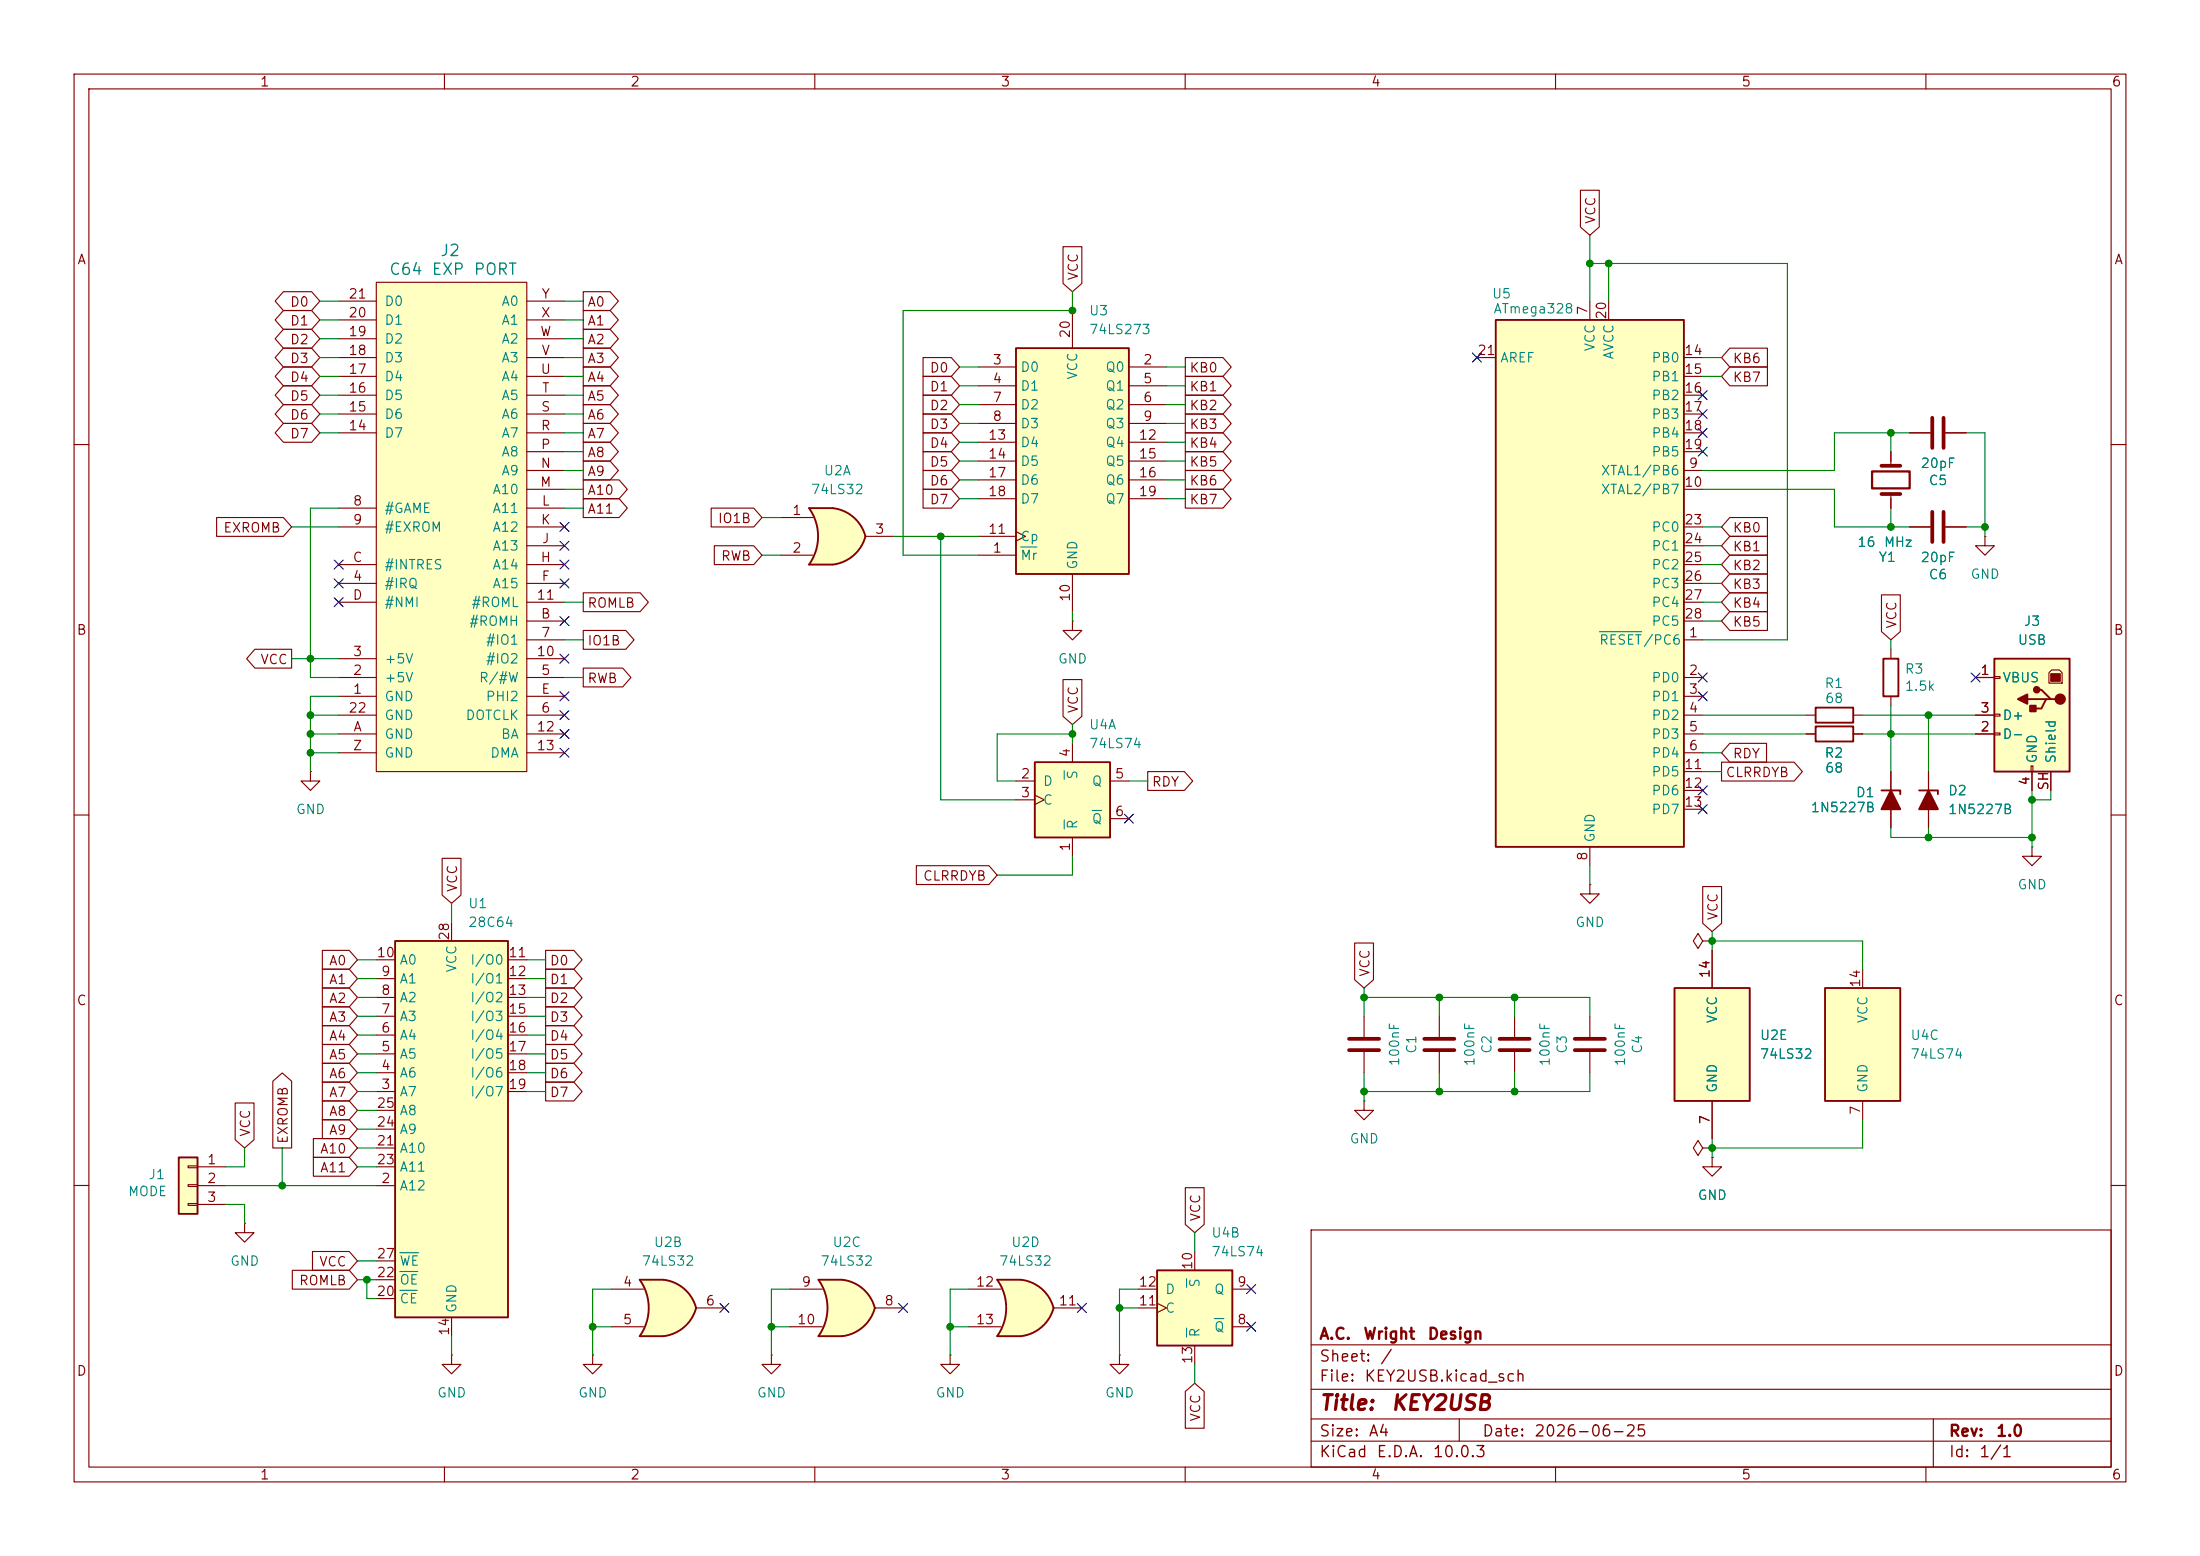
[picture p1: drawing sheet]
<svg xmlns="http://www.w3.org/2000/svg" width="297mm" height="210mm" viewBox="0 0 297 210" stroke-linecap="round" stroke-linejoin="round" font-family="sans-serif">
<g fill="none" stroke="#840000" stroke-width=".15">
<path d="M10 10h277v190h-277zM12 12h273v186h-273zM60 10v2M110 10v2M160 10v2M210 10v2M260 10v2M10 60h2M268 72.4v1.3h-1.3l1.3 1.2 1.2-1.2h-1.2M268 72.4h.1M285 60h2M10 110h2"/>
<path d="M41.9 104.1v1.3h1.3l-1.3 1.3-1.3-1.3h1.3M41.9 104.1h.1M285 110h2M10 160h2M33 165.1v1.3h1.3l-1.3 1.2-1.3-1.2h1.3M33 165.1h.1M177 166h108v32h-108zM285 160h2M60 198v2M61 182.9v1.3h1.2l-1.2 1.2-1.3-1.2h1.3M61 182.9h.1M80 182.9v1.3h1.3l-1.3 1.2-1.3-1.2h1.3"/>
<path d="M80 182.9h.1M110 198v2M160 198v2M177 194.5h108M177 191.5h108M177 187.5h108M177 181.5h108M197 191.5v3M210 198v2M260 198v2M261 191.5v6.5"/>
</g>
<path d="M86.4 172.7h3.1M86.4 180.3h3.1" fill="none" stroke="#ffffc2" stroke-width=".14"/>
<g fill="#ffffc2" stroke="#ffffc2" stroke-width=".14">
<path d="M89 175.2l5 1.3a5.2 5.2 0 0 1-4.4 3.8z"/>
<path d="M89.6 172.7a5.1 5.1 0 0 1 4.4 3.8l-5 1.3z"/>
</g>
<path d="M86.4 172.7h3.1v7.6h-3.1a6.7 6.7 0 0 0 0-7.6z" fill="#ffffc2"/>
<path d="M89.5 172.7h-3.1a6.6 6.6 0 0 1 0 7.6h3.1M89.6 172.7a5.1 5.1 0 0 1 4.4 3.8M94 176.5a5.2 5.2 0 0 1-4.4 3.8" fill="none" stroke="#840000" stroke-width=".25"/>
<path d="M229.9 154.9l-.7-1-.6 1 .6 1.1 .7-1.1h1.2M231.1 154.9h.1M231.1 156.2v1.3h1.3l-1.3 1.3-1.2-1.3h1.2M231.1 156.2h.1M82.5 174h4.4M82.5 179.1h4.4M94 176.5h3.8" fill="none" stroke="#840000" stroke-width=".15"/>
<path d="M109.2 68.6h3.2M109.2 76.2h3.2" fill="none" stroke="#ffffc2" stroke-width=".14"/>
<g fill="#ffffc2" stroke="#ffffc2" stroke-width=".14">
<path d="M111.8 71l5 1.4a5.2 5.2 0 0 1-4.4 3.8z"/>
<path d="M112.4 68.6a5.1 5.1 0 0 1 4.4 3.8l-4.9 1.3z"/>
</g>
<path d="M109.2 68.6h3.2v7.6h-3.2a6.7 6.7 0 0 0 0-7.6z" fill="#ffffc2"/>
<path d="M112.4 68.6h-3.2a6.6 6.6 0 0 1 0 7.6h3.2M112.4 68.6a5.2 5.2 0 0 1 4.4 3.8 5.2 5.2 0 0 1-4.4 3.8" fill="none" stroke="#840000" stroke-width=".25"/>
<path d="M105.4 69.9h4.3M105.4 74.9h4.3M116.8 72.4h3.8M151.1 182.9v1.3h1.3l-1.3 1.2-1.2-1.2h1.2M151.1 182.9h.1" fill="none" stroke="#840000" stroke-width=".15"/>
<path d="M156.2 171.5h10.2v10.1h-10.2z" fill="#ffffc2"/>
<path d="M156.2 171.5h10.2v10.1h-10.2z" fill="none" stroke="#840000" stroke-width=".25"/>
<g fill="none" stroke="#840000" stroke-width=".15">
<path d="M194.3 137.2v2.8M194.3 142v2.8M153.7 174h2.5M153.7 176.5h2.5M156.2 175.9l1.3 .6-1.3 .7M161.3 168.9v2.6M166.4 179.1h2.5M166.4 174h2.5M104.1 182.9v1.3h1.3l-1.3 1.2-1.2-1.2h1.2M104.1 182.9h.1M128.3 182.9v1.3h1.2l-1.2 1.2-1.3-1.2h1.3M128.3 182.9h.1"/>
<path d="M161.3 181.6v2.6"/>
</g>
<path d="M160.2 172.6v1.2M160.2 179.2v1.3M163.9 178h1.3" fill="none" stroke="#008484" stroke-width=".15"/>
<path d="M192.3 140.2h4M192.3 141.7h4" fill="none" stroke="#840000" stroke-width=".51"/>
<path d="M110.5 172.7h3.2M110.5 180.3h3.2" fill="none" stroke="#ffffc2" stroke-width=".14"/>
<g fill="#ffffc2" stroke="#ffffc2" stroke-width=".14">
<path d="M113.1 175.2l5 1.3a5.2 5.2 0 0 1-4.4 3.8z"/>
<path d="M113.7 172.7a5.1 5.1 0 0 1 4.4 3.8l-5 1.3z"/>
</g>
<path d="M110.5 172.7h3.2v7.6h-3.2a6.7 6.7 0 0 0 0-7.6z" fill="#ffffc2"/>
<path d="M113.7 172.7h-3.2a6.6 6.6 0 0 1 0 7.6h3.2M113.7 172.7a5.1 5.1 0 0 1 4.4 3.8M118.1 176.5a5.2 5.2 0 0 1-4.4 3.8" fill="none" stroke="#840000" stroke-width=".25"/>
<path d="M106.7 174h4.3M106.7 179.1h4.3M118.1 176.5h3.8" fill="none" stroke="#840000" stroke-width=".15"/>
<path d="M134.6 172.7h3.2M134.6 180.3h3.2" fill="none" stroke="#ffffc2" stroke-width=".14"/>
<g fill="#ffffc2" stroke="#ffffc2" stroke-width=".14">
<path d="M137.2 175.2l5 1.3a5.2 5.2 0 0 1-4.4 3.8z"/>
<path d="M137.8 172.7a5.1 5.1 0 0 1 4.4 3.8l-4.9 1.3z"/>
</g>
<path d="M134.6 172.7h3.2v7.6h-3.2a6.7 6.7 0 0 0 0-7.6z" fill="#ffffc2"/>
<path d="M137.8 172.7h-3.2a6.6 6.6 0 0 1 0 7.6h3.2M137.8 172.7a5.1 5.1 0 0 1 4.4 3.8M142.2 176.5a5.2 5.2 0 0 1-4.4 3.8" fill="none" stroke="#840000" stroke-width=".25"/>
<path d="M130.8 174h4.3M130.8 179.1h4.3M142.2 176.5h3.8" fill="none" stroke="#840000" stroke-width=".15"/>
<path d="M53.3 127h15.3v50.8h-15.3z" fill="#ffffc2"/>
<path d="M53.3 127h15.3v50.8h-15.3z" fill="none" stroke="#840000" stroke-width=".25"/>
<g fill="none" stroke="#840000" stroke-width=".15">
<path d="M50.8 139.7h2.5M50.8 137.2h2.5M50.8 134.6h2.5M50.8 132.1h2.5M50.8 129.5h2.5M61 124.5v2.5M68.6 139.7h2.5M68.6 137.2h2.5M68.6 134.6h2.5M68.6 132.1h2.5M68.6 129.5h2.5M50.8 147.3h2.5"/>
<path d="M50.8 144.8h2.5M50.8 142.2h2.5M50.8 154.9h2.5M50.8 157.5h2.5M50.8 152.4h2.5M50.8 149.9h2.5M68.6 147.3h2.5M68.6 144.8h2.5M68.6 142.2h2.5M50.8 160h2.5M50.8 175.3h2.5M50.8 172.7h2.5"/>
<path d="M50.8 170.2h2.5M61 177.8v2.5"/>
</g>
<path d="M54 174.2h2.3M54 171.6h2.4M54 169.1h2.5" fill="none" stroke="#008484" stroke-width=".15"/>
<path d="M24.1 156.2h2.6v7.6h-2.6z" fill="#ffffc2"/>
<path d="M24.1 156.2h2.6v7.6h-2.6z" fill="none" stroke="#840000" stroke-width=".25"/>
<path d="M184.1 137.2v2.8M25.4 157.4h1.3v.2h-1.3zM25.4 159.9h1.3v.2h-1.3zM26.7 157.5h3.8M184.1 142v2.8M25.4 162.4h1.3v.3h-1.3zM26.7 160h3.8M26.7 162.6h3.8" fill="none" stroke="#840000" stroke-width=".15"/>
<path d="M182.1 140.2h4.1M182.1 141.7h4.1" fill="none" stroke="#840000" stroke-width=".51"/>
<path d="M50.8 38.1h20.3v66h-20.3z" fill="#ffffc2"/>
<g fill="none" stroke="#840000" stroke-width=".15">
<path d="M50.8 38.1h20.3v66h-20.3zM45.7 58.4h5.1M45.7 55.9h5.1M45.7 53.3h5.1M45.7 50.8h5.1M45.7 48.3h5.1M45.7 45.7h5.1M45.7 43.2h5.1M45.7 40.6h5.1M71.1 58.4h5.1M71.1 55.9h5.1M71.1 53.3h5.1"/>
<path d="M71.1 50.8h5.1M71.1 48.3h5.1M71.1 45.7h5.1M71.1 43.2h5.1M71.1 40.6h5.1M45.7 78.7h5.1M45.7 68.6h5.1M45.7 71.1h5.1M45.7 76.2h5.1M71.1 78.7h5.1M71.1 68.6h5.1M71.1 71.1h5.1"/>
<path d="M71.1 76.2h5.1M71.1 73.7h5.1M71.1 66h5.1M71.1 63.5h5.1M71.1 61h5.1M45.7 94h5.1M45.7 91.4h5.1M45.7 88.9h5.1M45.7 96.5h5.1M45.7 81.3h5.1M45.7 99.1h5.1M71.1 94h5.1"/>
<path d="M71.1 91.4h5.1M71.1 88.9h5.1M71.1 96.5h5.1M71.1 86.4h5.1M71.1 81.3h5.1M71.1 99.1h5.1M71.1 83.8h5.1M45.7 101.6h5.1M71.1 101.6h5.1M184.1 148.6v1.3h1.3l-1.3 1.2-1.2-1.2h1.2M184.1 148.6h.1"/>
</g>
<path d="M246.4 133.4h10.1v15.2h-10.1z" fill="#ffffc2"/>
<path d="M246.4 133.4h10.1v15.2h-10.1z" fill="none" stroke="#840000" stroke-width=".25"/>
<path d="M251.5 130.8v2.6M251.5 148.6v2.5" fill="none" stroke="#840000" stroke-width=".15"/>
<path d="M226.1 133.4h10.1v15.2h-10.1z" fill="#ffffc2"/>
<path d="M245.1 95.5h5.1v2h-5.1zM245.1 98h5.1v2.1h-5.1zM254 106.7h2.5v.5M259.1 106.7h2.5v.5M226.1 133.4h10.1v15.2h-10.1z" fill="none" stroke="#840000" stroke-width=".25"/>
<g fill="none" stroke="#840000" stroke-width=".15">
<path d="M243.8 96.5h1.3M243.8 99.1h1.3M250.2 96.5h1.3M250.2 99.1h1.3M214.6 119.4v1.3h1.3l-1.3 1.2-1.2-1.2h1.2M214.6 119.4h.1M255.3 104.1v7.7M260.3 104.1v7.7M274.3 114.3v1.3h-1.3l1.3 1.2 1.3-1.2h-1.3M274.3 114.3h.1M204.5 137.2v2.8M214.6 137.2v2.8"/>
<path d="M229.9 127l-.7-1-.6 1 .6 1 .7-1h1.2M231.1 127h.1M231.1 128.3v5.1M204.5 142v2.8M214.6 142v2.8M231.1 148.6v5.1"/>
</g>
<g fill="#840000" stroke="#840000" stroke-width=".25">
<path d="M255.3 106.7l1.2 2.5h-2.5z"/>
<path d="M260.3 106.7l1.3 2.5h-2.5z"/>
</g>
<path d="M202.4 140.2h4.1M202.4 141.7h4.1M212.6 140.2h4.1M212.6 141.7h4.1" fill="none" stroke="#840000" stroke-width=".51"/>
<path d="M201.9 43.2h25.4v71.1h-25.4z" fill="#ffffc2"/>
<path d="M201.9 43.2h25.4v71.1h-25.4z" fill="none" stroke="#840000" stroke-width=".25"/>
<g fill="none" stroke="#840000" stroke-width=".15">
<path d="M199.4 48.3h2.5M214.6 40.6v2.6M217.2 40.6v2.6M227.3 48.3h2.6M227.3 50.8h2.6M227.3 53.3h2.6M227.3 55.9h2.6M227.3 58.4h2.6M227.3 63.5h2.6M227.3 66h2.6M227.3 61h2.6M227.3 71.1h2.6"/>
<path d="M227.3 73.7h2.6M227.3 76.2h2.6M227.3 78.7h2.6M144.8 83.8v1.3h1.2l-1.2 1.3-1.3-1.3h1.3M144.8 83.8h.1M227.3 86.4h2.6M227.3 91.4h2.6M227.3 94h2.6M227.3 96.5h2.6M227.3 99.1h2.6M227.3 81.3h2.6M227.3 83.8h2.6"/>
<path d="M214.6 114.3v2.5M227.3 101.6h2.6M227.3 104.1h2.6M227.3 106.7h2.6M227.3 109.2h2.6"/>
</g>
<path d="M215.9 85.3h5.7" fill="none" stroke="#008484" stroke-width=".15"/>
<path d="M139.7 102.9h10.2v10.1h-10.2z" fill="#ffffc2"/>
<path d="M139.7 102.9h10.2v10.1h-10.2z" fill="none" stroke="#840000" stroke-width=".25"/>
<path d="M137.2 105.4h2.5M137.2 108h2.5M139.7 107.3l1.3 .7-1.3 .6M144.8 100.3v2.6M144.8 113v2.6M149.9 105.4h2.5M149.9 110.5h2.5" fill="none" stroke="#840000" stroke-width=".15"/>
<path d="M143.7 104v1.2M143.7 110.7v1.2M147.4 109.4h1.3" fill="none" stroke="#008484" stroke-width=".15"/>
<path d="M137.2 47h15.2v30.5h-15.2z" fill="#ffffc2"/>
<path d="M137.2 47h15.2v30.5h-15.2z" fill="none" stroke="#840000" stroke-width=".25"/>
<g fill="none" stroke="#840000" stroke-width=".15">
<path d="M132.1 49.5h5.1M132.1 52.1h5.1M132.1 54.6h5.1M132.1 57.2h5.1M132.1 59.7h5.1M144.8 41.9v5.1M152.4 49.5h5.1M152.4 52.1h5.1M152.4 54.6h5.1M152.4 57.2h5.1M152.4 59.7h5.1M257.8 58.4h2.8"/>
<path d="M262.6 58.4h2.8M132.1 74.9h5.1M132.1 72.4h5.1M132.1 62.2h5.1M132.1 64.8h5.1M132.1 67.3h5.1M137.2 71.8l1.2 .6-1.2 .6M144.8 77.5v5.1M152.4 62.2h5.1M152.4 64.8h5.1M152.4 67.3h5.1"/>
</g>
<path d="M137.8 73.8h2.2" fill="none" stroke="#008484" stroke-width=".15"/>
<path d="M260.9 56.4v4.1M262.4 56.4v4.1" fill="none" stroke="#840000" stroke-width=".51"/>
<path d="M269.2 88.9h10.2v15.2h-10.2z" fill="#ffffc2"/>
<path d="M254.3 88.9h2v5.1h-2zM269.2 88.9h10.2v15.2h-10.2zM273.7 94.4h2.5M275 93.1h.6l1.3 1.3h.6M276.9 94.4h-.7l-.6 1.2h-1.3" fill="none" stroke="#840000" stroke-width=".25"/>
<g fill="none" stroke="#840000" stroke-width=".15">
<path d="M38.3 39.4h3.8l1.1 1.2-1.1 1.3h-3.8l-1.2-1.3zM78.7 39.4h3.7l1.1 1.2-1.1 1.3h-3.7zM143.5 33.3h2.6v5l-1.3 1.1-1.3-1.1zM213.4 25.7h2.5v4.9l-1.3 1.2-1.2-1.2zM38.3 57.1h3.8l1.1 1.3-1.1 1.3h-3.8l-1.2-1.3zM38.3 41.9h3.8l1.1 1.3-1.1 1.3h-3.8l-1.2-1.3zM38.3 47h3.8l1.1 1.3-1.1 1.2h-3.8l-1.2-1.2zM38.3 44.4h3.8l1.1 1.3-1.1 1.3h-3.8l-1.2-1.3zM38.3 49.5h3.8l1.1 1.3-1.1 1.3h-3.8l-1.2-1.3zM38.3 52.1h3.8l1.1 1.2-1.1 1.3h-3.8l-1.2-1.3zM38.3 54.6h3.8l1.1 1.3-1.1 1.3h-3.8l-1.2-1.3zM78.7 44.4h3.7l1.1 1.3-1.1 1.3h-3.7z"/>
<path d="M78.7 41.9h3.7l1.1 1.3-1.1 1.3h-3.7zM78.7 52.1h3.7l1.1 1.2-1.1 1.3h-3.7zM78.7 47h3.7l1.1 1.3-1.1 1.2h-3.7zM78.7 54.6h3.7l1.1 1.3-1.1 1.3h-3.7zM78.7 49.5h3.7l1.1 1.3-1.1 1.3h-3.7zM78.7 57.1h3.7l1.1 1.3-1.1 1.3h-3.7zM78.7 59.7h3.7l1.1 1.3-1.1 1.2h-3.7zM124.6 48.3h3.8l1.1 1.2-1.1 1.3h-3.8zM124.6 58.4h3.8l1.1 1.3-1.1 1.3h-3.8zM124.6 50.8h3.8l1.1 1.3-1.1 1.2h-3.8zM124.6 53.3h3.8l1.1 1.3-1.1 1.3h-3.8zM124.6 55.9h3.8l1.1 1.3-1.1 1.2h-3.8z"/>
<path d="M160 48.3h5.1l1.1 1.2-1.1 1.3h-5.1zM160 50.8h5.1l1.1 1.3-1.1 1.2h-5.1zM160 53.3h5.1l1.1 1.3-1.1 1.3h-5.1zM160 58.4h5.1l1.1 1.3-1.1 1.3h-5.1zM160 55.9h5.1l1.1 1.3-1.1 1.2h-5.1zM233.5 47h5.1v2.5h-5.1l-1.1-1.2zM233.5 49.5h5.1v2.6h-5.1l-1.1-1.3zM257.8 58.4h2.8M262.6 58.4h2.8M29.2 69.8h9.1l1.1 1.3-1.1 1.3h-9.1zM78.7 64.8h4.9l1.1 1.2-1.1 1.3h-4.9zM78.7 67.3h4.9l1.1 1.3-1.1 1.3h-4.9z"/>
<path d="M78.7 62.2h3.7l1.1 1.3-1.1 1.3h-3.7zM96 68.6h5.8l1.1 1.3-1.1 1.2h-5.8zM96.4 73.7h5.4l1.1 1.2-1.1 1.3h-5.4zM124.6 66h3.8l1.1 1.3-1.1 1.3h-3.8zM124.6 61h3.8l1.1 1.2-1.1 1.3h-3.8zM124.6 63.5h3.8l1.1 1.3-1.1 1.2h-3.8zM160 61h5.1l1.1 1.2-1.1 1.3h-5.1zM160 66h5.1l1.1 1.3-1.1 1.3h-5.1zM160 63.5h5.1l1.1 1.3-1.1 1.2h-5.1zM233.5 77.5h5.1v2.5h-5.1l-1.1-1.3zM233.5 69.8h5.1v2.6h-5.1l-1.1-1.3zM233.5 74.9h5.1v2.6h-5.1l-1.1-1.3z"/>
<path d="M233.5 72.4h5.1v2.5h-5.1l-1.1-1.2zM255.3 61v1.9M255.3 66.7v1.9M257.8 71.1h2.8M262.6 71.1h2.8M34.4 87.6h5v2.6h-5l-1.1-1.3zM78.7 85.1h5.8l1.1 1.3-1.1 1.2h-5.8zM78.7 80h7.7l1.1 1.3-1.1 1.3h-7.7zM78.7 90.2h5.4l1.1 1.2-1.1 1.3h-5.4zM143.5 91.7h2.6v5l-1.3 1.1-1.3-1.1zM233.5 80h5.1v2.6h-5.1l-1.1-1.3zM233.5 82.5h5.1v2.6h-5.1l-1.1-1.3z"/>
<path d="M243.8 99.1h1.3M250.2 99.1h1.3M254 80.3h2.5v4.9l-1.2 1.2-1.3-1.2zM255.3 87.6v1.3M255.3 94v1.3M266.7 91.4h2.5M266.7 99.1h2.5M266.7 96.5h2.5M269.2 91.3h.8v.3h-.8zM269.2 96.4h.8v.2h-.8zM269.2 98.9h.8v.3h-.8zM276.6 90.8l.4-.4h1l.4 .4v1.4h-1.8z"/>
<path d="M59.7 115.8h2.5v5l-1.2 1.1-1.3-1.1zM123.7 116.8h9.8l1.1 1.3-1.1 1.3h-9.8zM154.9 104.1h5l1.1 1.3-1.1 1.3h-5zM229.9 119.7h2.5v4.9l-1.3 1.1-1.2-1.1zM232.4 102.9h9.8l1.1 1.2-1.1 1.3h-9.8zM233.5 100.3h5v2.6h-5l-1.1-1.3zM255.3 104.1v2.6M255.3 109.2v2.6M260.3 104.1v2.6M260.3 109.2v2.6M274.2 103.4h.2v.7h-.2zM274.3 104.1v2.6"/>
<path d="M276.9 104.1v2.6M43.5 135.9h3.6l1.2 1.3-1.2 1.2h-3.6zM43.5 138.4h3.6l1.2 1.3-1.2 1.3h-3.6zM43.5 133.3h3.6l1.2 1.3-1.2 1.3h-3.6zM43.5 128.3h3.6l1.2 1.2-1.2 1.3h-3.6zM43.5 130.8h3.6l1.2 1.3-1.2 1.3h-3.6zM73.7 135.9h3.8l1.1 1.3-1.1 1.2h-3.8zM73.7 128.3h3.8l1.1 1.2-1.1 1.3h-3.8zM73.7 130.8h3.8l1.1 1.3-1.1 1.3h-3.8zM73.7 133.3h3.8l1.1 1.3-1.1 1.3h-3.8zM73.7 138.4h3.8l1.1 1.3-1.1 1.3h-3.8zM182.9 127.3h2.5v4.9l-1.3 1.2-1.2-1.2z"/>
<path d="M231.1 127h.1M231.1 128.3v5.1M31.7 148.9h2.6v4.9l-1.3 1.1-1.3-1.1zM36.8 145.9l1.3-1.1 1.3 1.1v9h-2.6zM42.3 156.2h4.8l1.2 1.3-1.2 1.3h-4.8zM42.3 153.7h4.8l1.2 1.2-1.2 1.3h-4.8zM43.5 141h3.6l1.2 1.2-1.2 1.3h-3.6zM43.5 151.1h3.6l1.2 1.3-1.2 1.3h-3.6zM43.5 148.6h3.6l1.2 1.3-1.2 1.2h-3.6zM43.5 143.5h3.6l1.2 1.3-1.2 1.3h-3.6zM43.5 146h3.6l1.2 1.3-1.2 1.3h-3.6zM73.7 146h3.8l1.1 1.3-1.1 1.3h-3.8z"/>
<path d="M73.7 141h3.8l1.1 1.2-1.1 1.3h-3.8zM73.7 143.5h3.8l1.1 1.3-1.1 1.3h-3.8zM231.1 154.9h.1M231.1 156.2h.1M231.1 148.6v5.1M39.5 171.4h7.6l1.2 1.3-1.2 1.3h-7.6zM42.2 168.9h4.9l1.2 1.3-1.2 1.3h-4.9zM160 160.3h2.6v5l-1.3 1.1-1.3-1.1zM160 187.8l1.3-1.1 1.3 1.1v5h-2.6z"/>
</g>
<path d="M276.9 90.9h1.2v1h-1.2z" fill="#840000" stroke="#840000" stroke-width=".15"/>
<g fill="#840000" stroke="#840000" stroke-width=".25">
<path d="M274.1 95.3h.7v.7h-.7z"/>
<path d="M272.4 94.4l1.3-.7v1.3z"/>
<circle cx="278.1" cy="94.4" r=".63"/>
<circle cx="275" cy="93.1" r=".38"/>
</g>
<path d="M254 66.7h2.5M254 62.9h2.5M260.9 69.1v4.1M262.4 69.1v4.1" fill="none" stroke="#840000" stroke-width=".51"/>
<path d="M252.7 63.6h5.1v2.3h-5.1z" fill="none" stroke="#840000" stroke-width=".3"/>
<g fill="none" stroke="#008400" stroke-width=".15">
<path d="M144.8 39.4v2.5h-22.9v33h10.2M214.6 31.8v8.8M214.6 35.6h26.7v50.8h-11.4M217.2 35.6v5M43.2 58.4h2.5M43.2 55.9h2.5M43.2 50.8h2.5M43.2 53.3h2.5M43.2 40.6h2.5M43.2 48.3h2.5M43.2 43.2h2.5M43.2 45.7h2.5"/>
<path d="M76.2 58.4h2.5M76.2 55.9h2.5M76.2 50.8h2.5M76.2 53.3h2.5M76.2 40.6h2.5M76.2 48.3h2.5M76.2 43.2h2.5M76.2 45.7h2.5M129.5 57.2h2.6M129.5 59.7h2.6M129.5 54.6h2.6M129.5 52.1h2.6"/>
<path d="M129.5 49.5h2.6M157.5 57.2h2.5M157.5 59.7h2.5M157.5 54.6h2.5M157.5 52.1h2.5M157.5 49.5h2.5M229.9 50.8h2.5M229.9 48.3h2.5M255.3 58.4v2.6M257.8 58.4h-10.2v5.1h-17.7M265.4 58.4h2.6v14M39.4 71.1h6.3"/>
<path d="M45.7 68.6h-3.8v22.8h3.8M76.2 68.6h2.5M76.2 66h2.5M76.2 63.5h2.5M76.2 61h2.5M102.9 74.9h2.5M102.9 69.9h2.5M120.6 72.4h11.5M127 72.4v35.6h10.2M129.5 64.8h2.6M129.5 67.3h2.6M129.5 62.2h2.6"/>
<path d="M157.5 64.8h2.5M157.5 67.3h2.5M157.5 62.2h2.5M229.9 71.1h2.5M229.9 66h17.7v5.1h10.2M229.9 78.7h2.5M229.9 76.2h2.5M229.9 73.7h2.5M255.3 68.6v2.5M265.4 71.1h2.6M39.4 88.9h6.3M41.9 99.1h3.8"/>
<path d="M41.9 96.5h3.8M45.7 94h-3.8v10.1M76.2 86.4h2.5M76.2 81.3h2.5M76.2 91.4h2.5M144.8 99.1h-10.2v6.3h2.6M144.8 82.6v1.2M144.8 97.8v2.5M229.9 99.1h13.9M229.9 96.5h13.9M229.9 83.8h2.5M229.9 81.3h2.5"/>
<path d="M251.5 99.1h15.2M251.5 96.5h15.2M255.3 86.4v1.2M255.3 95.3v8.8M260.3 96.5v7.6M41.9 101.6h3.8M144.8 115.6v2.5h-10.2M152.4 105.4h2.5M214.6 116.8v2.6M229.9 104.1h2.5M229.9 101.6h2.5M255.3 111.8v1.2h19"/>
<path d="M260.3 111.8v1.2M274.3 106.7v7.6M276.9 106.7v1.3h-2.6M48.3 134.6h2.5M48.3 139.7h2.5M48.3 132.1h2.5M48.3 137.2h2.5M48.3 129.5h2.5M61 121.9v2.6M71.1 134.6h2.6M71.1 139.7h2.6M71.1 132.1h2.6"/>
<path d="M71.1 137.2h2.6M71.1 129.5h2.6M184.1 134.6h30.5v2.6M184.1 133.4v3.8M194.3 134.6v2.6M204.5 134.6v2.6M231.1 125.7v2.6M231.1 127h20.4v3.8M33 154.9v2.6h-2.5M38.1 154.9v5.1M48.3 154.9h2.5M48.3 147.3h2.5"/>
<path d="M48.3 157.5h2.5M48.3 144.8h2.5M48.3 142.2h2.5M48.3 152.4h2.5M48.3 149.9h2.5M71.1 147.3h2.6M71.1 144.8h2.6M71.1 142.2h2.6M184.1 144.8v3.8M194.3 144.8v2.5M204.5 144.8v2.5M214.6 144.8v2.5h-30.5"/>
<path d="M231.1 153.7v2.5M251.5 151.1v3.8h-20.4M30.5 160h20.3M30.5 162.6h2.5v2.5M48.3 172.7h2.5M48.3 170.2h2.5M49.5 172.7v2.6h1.3M80 179.1h2.5M82.5 174h-2.5v8.9M104.1 179.1h2.6M106.7 174h-2.6v8.9M128.3 179.1h2.5"/>
<path d="M130.8 174h-2.5v8.9M151.1 176.5h2.6M153.7 174h-2.6v8.9M161.3 166.4v2.5M61 180.3v2.6M161.3 184.2v2.5"/>
</g>
<g fill="none" stroke="#000084" stroke-width=".15">
<path d="M198.8 47.7l1.2 1.2M200 47.7l-1.2 1.2M229.3 57.8l1.2 1.2M229.3 55.3l1.2 1.2M229.3 52.7l1.2 1.2M230.5 57.8l-1.2 1.2M230.5 55.3l-1.2 1.2M230.5 52.7l-1.2 1.2M45.1 78.1l1.2 1.2M45.1 75.6l1.2 1.2M46.3 78.1l-1.2 1.2M46.3 75.6l-1.2 1.2"/>
<path d="M75.6 75.6l1.2 1.2M75.6 78.1l1.2 1.2M75.6 73.1l1.2 1.2M75.6 70.5l1.2 1.2M76.8 75.6l-1.2 1.2M76.8 78.1l-1.2 1.2M76.8 73.1l-1.2 1.2M76.8 70.5l-1.2 1.2M229.3 60.4l1.2 1.2M230.5 60.4l-1.2 1.2M45.1 80.7l1.2 1.2M46.3 80.7l-1.2 1.2"/>
<path d="M75.6 93.4l1.2 1.2M75.6 98.5l1.2 1.2M75.6 88.3l1.2 1.2M75.6 95.9l1.2 1.2M75.6 83.2l1.2 1.2M76.8 93.4l-1.2 1.2M76.8 98.5l-1.2 1.2M76.8 88.3l-1.2 1.2M76.8 95.9l-1.2 1.2M76.8 83.2l-1.2 1.2M229.3 93.4l1.2 1.2M229.3 90.8l1.2 1.2"/>
<path d="M230.5 93.4l-1.2 1.2M230.5 90.8l-1.2 1.2M266.1 90.8l1.2 1.2M267.3 90.8l-1.2 1.2M75.6 101l1.2 1.2M76.8 101l-1.2 1.2M151.8 109.9l1.2 1.2M153 109.9l-1.2 1.2M229.3 106.1l1.2 1.2M229.3 108.6l1.2 1.2M230.5 106.1l-1.2 1.2M230.5 108.6l-1.2 1.2"/>
<path d="M97.2 175.9l1.2 1.2M98.4 175.9l-1.2 1.2M121.3 175.9l1.2 1.2M122.5 175.9l-1.2 1.2M145.4 175.9l1.3 1.2M146.7 175.9l-1.3 1.2M168.3 178.5l1.2 1.2M168.3 173.4l1.2 1.2M169.5 178.5l-1.2 1.2M169.5 173.4l-1.2 1.2"/>
</g>
<g fill="#008400" stroke="#008400" stroke-width=".14">
<circle cx="144.8" cy="99.1" r=".46"/>
<circle cx="184.1" cy="134.6" r=".46"/>
<circle cx="184.1" cy="147.3" r=".46"/>
<circle cx="231.1" cy="154.9" r=".46"/>
<circle cx="204.5" cy="134.6" r=".46"/>
<circle cx="194.3" cy="134.6" r=".46"/>
<circle cx="194.3" cy="147.3" r=".46"/>
<circle cx="204.5" cy="147.3" r=".46"/>
<circle cx="268" cy="71.1" r=".46"/>
<circle cx="255.3" cy="71.1" r=".46"/>
<circle cx="255.3" cy="58.4" r=".46"/>
<circle cx="255.3" cy="99.1" r=".46"/>
<circle cx="144.8" cy="41.9" r=".46"/>
<circle cx="217.2" cy="35.6" r=".46"/>
<circle cx="214.6" cy="35.6" r=".46"/>
<circle cx="274.3" cy="108" r=".46"/>
<circle cx="274.3" cy="113" r=".46"/>
<circle cx="260.3" cy="113" r=".46"/>
<circle cx="260.3" cy="96.5" r=".46"/>
<circle cx="231.1" cy="127" r=".46"/>
<circle cx="41.9" cy="88.9" r=".46"/>
<circle cx="128.3" cy="179.1" r=".46"/>
<circle cx="151.1" cy="176.5" r=".46"/>
<circle cx="127" cy="72.4" r=".46"/>
<circle cx="80" cy="179.1" r=".46"/>
<circle cx="49.5" cy="172.7" r=".46"/>
<circle cx="38.1" cy="160" r=".46"/>
<circle cx="104.1" cy="179.1" r=".46"/>
<circle cx="41.9" cy="99.1" r=".46"/>
<circle cx="41.9" cy="96.5" r=".46"/>
<circle cx="41.9" cy="101.6" r=".46"/>
</g>
<g font-size="2" fill="#840000">
<text x="178" y="190.8">Title:</text>
<text x="187.7" y="190.8">KEY2USB</text>
</g>
<g font-size="1.5" fill="#008484">
<text x="59.3" y="34.9">J2</text>
<text x="52.4" y="37.5">C64</text>
<text x="58.2" y="37.5">EXP</text>
<text x="63.8" y="37.5">PORT</text>
</g>
<g font-size="1.5" fill="#840000">
<text x="178" y="184.2">Sheet:</text>
<text x="178" y="181.2">A.C.</text>
<text x="184" y="181.2">Wright</text>
<text x="186.2" y="184.2">/</text>
<text x="192.6" y="181.2">Design</text>
<text x="178" y="186.9">File:</text>
<text x="184.1" y="186.9">KEY2USB.kicad_sch</text>
<text x="178" y="197.1">KiCad</text>
<text x="178" y="194.3">Size:</text>
<text x="184.7" y="194.3">A4</text>
<text x="185.7" y="197.1">E.D.A.</text>
<text x="193.3" y="197.1">10.0.3</text>
<text x="200" y="194.3">Date:</text>
<text x="207" y="194.3">2026-06-25</text>
<text x="263" y="194.3">Rev:</text>
<text x="263" y="197.1">Id:</text>
<text x="267.1" y="197.1">1/1</text>
<text x="269.4" y="194.3">1.0</text>
</g>
<g font-size="1.3" fill="#840000">
<text x="35" y="12">1</text>
<text x="85" y="12">2</text>
<text x="135" y="12">3</text>
<text x="185" y="12">4</text>
<text x="235" y="12">5</text>
<text x="285" y="12">6</text>
<text x="10.3" y="36">A</text>
<text x="215.7" y="30.3" transform="rotate(-90 215.7 30.3)">VCC</text>
<text x="285.3" y="36">A</text>
<text x="39.1" y="41.7">D0</text>
<text x="46.9" y="40.6">21</text>
<text x="73" y="40.6">Y</text>
<text x="79.2" y="41.7">A0</text>
<text x="145.8" y="37.9" transform="rotate(-90 145.8 37.9)">VCC</text>
<text x="39.1" y="44.2">D1</text>
<text x="39.1" y="46.8">D2</text>
<text x="46.9" y="45.7">19</text>
<text x="46.9" y="43.2">20</text>
<text x="72.8" y="45.7">W</text>
<text x="73" y="43.2">X</text>
<text x="79.2" y="46.8">A2</text>
<text x="79.2" y="44.2">A1</text>
<text x="144.8" y="45.8" transform="rotate(-90 144.8 45.8)">20</text>
<text x="214.6" y="42.6" transform="rotate(-90 214.6 42.6)">7</text>
<text x="217.1" y="43.2" transform="rotate(-90 217.1 43.2)">20</text>
<text x="39.1" y="49.3">D3</text>
<text x="39.1" y="51.9">D4</text>
<text x="46.9" y="53.3">16</text>
<text x="46.9" y="50.8">17</text>
<text x="46.9" y="48.2">18</text>
<text x="72.9" y="50.8">U</text>
<text x="73" y="48.2">V</text>
<text x="73.1" y="53.3">T</text>
<text x="79.2" y="49.3">A3</text>
<text x="79.2" y="51.9">A4</text>
<text x="125.4" y="50.6">D0</text>
<text x="125.4" y="53.1">D1</text>
<text x="133.9" y="49.5">3</text>
<text x="133.9" y="52">4</text>
<text x="154.2" y="49.5">2</text>
<text x="154.2" y="52">5</text>
<text x="160.5" y="50.6">KB0</text>
<text x="160.5" y="53.1">KB1</text>
<text x="199.3" y="48.2">21</text>
<text x="227.3" y="48.2">14</text>
<text x="227.3" y="50.8">15</text>
<text x="227.3" y="53.3">16</text>
<text x="233.8" y="49.3">KB6</text>
<text x="233.8" y="51.9">KB7</text>
<text x="39.1" y="59.5">D7</text>
<text x="39.1" y="54.4">D5</text>
<text x="39.1" y="56.9">D6</text>
<text x="46.9" y="58.4">14</text>
<text x="46.9" y="55.9">15</text>
<text x="72.9" y="58.4">R</text>
<text x="73" y="55.9">S</text>
<text x="79.2" y="54.4">A5</text>
<text x="79.2" y="56.9">A6</text>
<text x="79.2" y="59.5">A7</text>
<text x="125.4" y="55.7">D2</text>
<text x="125.4" y="58.2">D3</text>
<text x="133.3" y="59.7">13</text>
<text x="133.9" y="54.6">7</text>
<text x="133.9" y="57.1">8</text>
<text x="153.6" y="59.7">12</text>
<text x="154.2" y="54.6">6</text>
<text x="154.2" y="57.1">9</text>
<text x="160.5" y="55.7">KB2</text>
<text x="160.5" y="58.2">KB3</text>
<text x="227.3" y="55.9">17</text>
<text x="227.3" y="58.4">18</text>
<text x="72.9" y="63.5">N</text>
<text x="72.9" y="60.9">P</text>
<text x="79.2" y="64.6">A9</text>
<text x="79.2" y="62">A8</text>
<text x="125.4" y="60.8">D4</text>
<text x="125.4" y="63.3">D5</text>
<text x="125.4" y="65.8">D6</text>
<text x="133.3" y="62.2">14</text>
<text x="133.3" y="64.7">17</text>
<text x="153.6" y="62.2">15</text>
<text x="153.6" y="64.7">16</text>
<text x="160.5" y="63.3">KB5</text>
<text x="160.5" y="65.8">KB6</text>
<text x="160.5" y="60.8">KB4</text>
<text x="227.3" y="60.9">19</text>
<text x="227.9" y="63.5">9</text>
<text x="47.6" y="68.6">8</text>
<text x="47.6" y="71.1">9</text>
<text x="72.8" y="66">M</text>
<text x="72.9" y="71.1">K</text>
<text x="73" y="68.6">L</text>
<text x="79.2" y="67.1">A10</text>
<text x="79.2" y="69.6">A11</text>
<text x="96.8" y="70.9">IO1B</text>
<text x="106.9" y="69.8">1</text>
<text x="125.4" y="68.4">D7</text>
<text x="133.3" y="67.3">18</text>
<text x="153.6" y="67.3">19</text>
<text x="160.5" y="68.4">KB7</text>
<text x="227.3" y="66">10</text>
<text x="227.3" y="71.1">23</text>
<text x="30.1" y="72.2">EXROMB</text>
<text x="47.5" y="76.2">C</text>
<text x="72.9" y="76.2">H</text>
<text x="73.1" y="73.6">J</text>
<text x="97.2" y="76">RWB</text>
<text x="106.9" y="74.9">2</text>
<text x="118" y="72.4">3</text>
<text x="133.3" y="72.4">11</text>
<text x="133.9" y="74.9">1</text>
<text x="227.3" y="73.6">24</text>
<text x="227.3" y="76.2">25</text>
<text x="233.8" y="72.2">KB0</text>
<text x="233.8" y="77.3">KB2</text>
<text x="233.8" y="74.7">KB1</text>
<text x="47.5" y="81.3">D</text>
<text x="47.6" y="78.7">4</text>
<text x="72.3" y="81.3">11</text>
<text x="72.9" y="83.8">B</text>
<text x="73" y="78.7">F</text>
<text x="79.2" y="82.3">ROMLB</text>
<text x="144.8" y="81.3" transform="rotate(-90 144.8 81.3)">10</text>
<text x="227.3" y="78.7">26</text>
<text x="227.3" y="81.3">27</text>
<text x="227.3" y="83.8">28</text>
<text x="233.8" y="79.8">KB3</text>
<text x="233.8" y="82.3">KB4</text>
<text x="10.3" y="86">B</text>
<text x="35.1" y="90">VCC</text>
<text x="47.6" y="88.9">3</text>
<text x="72.3" y="88.9">10</text>
<text x="73" y="86.3">7</text>
<text x="79.2" y="87.4">IO1B</text>
<text x="227.9" y="86.3">1</text>
<text x="233.8" y="84.9">KB5</text>
<text x="256.3" y="84.9" transform="rotate(-90 256.3 84.9)">VCC</text>
<text x="285.3" y="86">B</text>
<text x="47.6" y="94">1</text>
<text x="47.6" y="91.4">2</text>
<text x="73" y="91.4">5</text>
<text x="73" y="94">E</text>
<text x="79.2" y="92.5">RWB</text>
<text x="227.9" y="91.4">2</text>
<text x="227.9" y="94">3</text>
<text x="267.3" y="91.4">1</text>
<text x="46.9" y="96.5">22</text>
<text x="47.6" y="101.6">Z</text>
<text x="47.6" y="99">A</text>
<text x="72.3" y="99">12</text>
<text x="72.3" y="101.6">13</text>
<text x="73" y="96.5">6</text>
<text x="145.8" y="96.4" transform="rotate(-90 145.8 96.4)">VCC</text>
<text x="227.9" y="96.5">4</text>
<text x="227.9" y="99">5</text>
<text x="227.9" y="101.6">6</text>
<text x="267.3" y="99">2</text>
<text x="267.3" y="96.5">3</text>
<text x="137.7" y="105.4">2</text>
<text x="137.7" y="107.9">3</text>
<text x="144.8" y="102.3" transform="rotate(-90 144.8 102.3)">4</text>
<text x="150.4" y="105.4">5</text>
<text x="155.4" y="106.5">RDY</text>
<text x="227.3" y="104.1">11</text>
<text x="227.3" y="106.7">12</text>
<text x="232.9" y="105.2">CLRRDYB</text>
<text x="233.8" y="102.7">RDY</text>
<text x="274.3" y="106.1" transform="rotate(-90 274.3 106.1)">4</text>
<text x="276.8" y="106.8" transform="rotate(-90 276.8 106.8)">SH</text>
<text x="150.4" y="110.5">6</text>
<text x="227.3" y="109.2">13</text>
<text x="124.5" y="119.2">CLRRDYB</text>
<text x="144.8" y="115" transform="rotate(-90 144.8 115)">1</text>
<text x="214.6" y="116.3" transform="rotate(-90 214.6 116.3)">8</text>
<text x="62" y="120.5" transform="rotate(-90 62 120.5)">VCC</text>
<text x="232.2" y="124.3" transform="rotate(-90 232.2 124.3)">VCC</text>
<text x="44.3" y="130.6">A0</text>
<text x="50.8" y="129.5">10</text>
<text x="60.9" y="127" transform="rotate(-90 60.9 127)">28</text>
<text x="68.5" y="129.5">11</text>
<text x="74.1" y="130.6">D0</text>
<text x="185.2" y="131.9" transform="rotate(-90 185.2 131.9)">VCC</text>
<text x="10.3" y="136">C</text>
<text x="44.3" y="135.7">A2</text>
<text x="44.3" y="133.1">A1</text>
<text x="51.4" y="137.1">7</text>
<text x="51.4" y="134.6">8</text>
<text x="51.4" y="132.1">9</text>
<text x="68.5" y="132.1">12</text>
<text x="68.5" y="134.6">13</text>
<text x="68.5" y="137.1">15</text>
<text x="74.1" y="133.1">D1</text>
<text x="74.1" y="135.7">D2</text>
<text x="231.1" y="132.1" transform="rotate(-90 231.1 132.1)">14</text>
<text x="251.4" y="133.4" transform="rotate(-90 251.4 133.4)">14</text>
<text x="285.3" y="136">C</text>
<text x="44.3" y="143.3">A5</text>
<text x="44.3" y="138.2">A3</text>
<text x="44.3" y="140.8">A4</text>
<text x="51.4" y="142.2">5</text>
<text x="51.4" y="139.7">6</text>
<text x="68.5" y="139.7">16</text>
<text x="68.5" y="142.2">17</text>
<text x="74.1" y="138.2">D3</text>
<text x="74.1" y="143.3">D5</text>
<text x="74.1" y="140.8">D4</text>
<text x="44.3" y="145.8">A6</text>
<text x="44.3" y="148.4">A7</text>
<text x="50.8" y="149.8">25</text>
<text x="51.4" y="147.3">3</text>
<text x="51.4" y="144.8">4</text>
<text x="68.5" y="144.8">18</text>
<text x="68.5" y="147.3">19</text>
<text x="74.1" y="148.4">D7</text>
<text x="74.1" y="145.8">D6</text>
<text x="34.1" y="153.5" transform="rotate(-90 34.1 153.5)">VCC</text>
<text x="39.2" y="154.5" transform="rotate(-90 39.2 154.5)">EXROMB</text>
<text x="44.3" y="153.5">A9</text>
<text x="44.3" y="150.9">A8</text>
<text x="50.8" y="154.9">21</text>
<text x="50.8" y="152.4">24</text>
<text x="231.1" y="151.8" transform="rotate(-90 231.1 151.8)">7</text>
<text x="251.4" y="150.6" transform="rotate(-90 251.4 150.6)">7</text>
<text x="27.9" y="157.5">1</text>
<text x="27.9" y="160">2</text>
<text x="43.1" y="158.5">A11</text>
<text x="43.1" y="156">A10</text>
<text x="50.8" y="157.5">23</text>
<text x="51.4" y="160">2</text>
<text x="27.9" y="162.5">3</text>
<text x="162.4" y="164.9" transform="rotate(-90 162.4 164.9)">VCC</text>
<text x="40.3" y="173.8">ROMLB</text>
<text x="43" y="171.2">VCC</text>
<text x="50.8" y="172.7">22</text>
<text x="50.8" y="170.2">27</text>
<text x="84" y="174">4</text>
<text x="108.1" y="174">9</text>
<text x="131.7" y="174">12</text>
<text x="153.6" y="174">12</text>
<text x="161.3" y="171.5" transform="rotate(-90 161.3 171.5)">10</text>
<text x="166.9" y="174">9</text>
<text x="50.8" y="175.2">20</text>
<text x="84" y="179">5</text>
<text x="95.2" y="176.5">6</text>
<text x="107.5" y="179">10</text>
<text x="119.3" y="176.5">8</text>
<text x="131.7" y="179">13</text>
<text x="142.8" y="176.5">11</text>
<text x="153.6" y="176.5">11</text>
<text x="166.9" y="179">8</text>
<text x="10.3" y="186">D</text>
<text x="60.9" y="180.4" transform="rotate(-90 60.9 180.4)">14</text>
<text x="161.3" y="184.2" transform="rotate(-90 161.3 184.2)">13</text>
<text x="285.3" y="186">D</text>
<text x="162.4" y="192" transform="rotate(-90 162.4 192)">VCC</text>
<text x="35" y="200">1</text>
<text x="85" y="200">2</text>
<text x="135" y="200">3</text>
<text x="185" y="200">4</text>
<text x="235" y="200">5</text>
<text x="285" y="200">6</text>
</g>
<g font-size="1.3" fill="#008484">
<text x="51.8" y="41.6">D0</text>
<text x="67.6" y="41.6">A0</text>
<text x="201.3" y="40.6">U5</text>
<text x="51.8" y="46.7">D2</text>
<text x="51.8" y="44.2">D1</text>
<text x="67.6" y="46.7">A2</text>
<text x="67.6" y="44.2">A1</text>
<text x="146.9" y="45.4">74LS273</text>
<text x="146.9" y="42.9">U3</text>
<text x="201.5" y="42.6">ATmega328</text>
<text x="215.6" y="47.5" transform="rotate(-90 215.6 47.5)">VCC</text>
<text x="51.8" y="51.8">D4</text>
<text x="51.8" y="49.2">D3</text>
<text x="67.6" y="51.8">A4</text>
<text x="67.6" y="49.2">A3</text>
<text x="137.7" y="50.5">D0</text>
<text x="137.7" y="53">D1</text>
<text x="145.8" y="51.3" transform="rotate(-90 145.8 51.3)">VCC</text>
<text x="149.1" y="50.5">Q0</text>
<text x="149.1" y="53">Q1</text>
<text x="202.4" y="49.2">AREF</text>
<text x="218.1" y="48.6" transform="rotate(-90 218.1 48.6)">AVCC</text>
<text x="222.9" y="49.2">PB0</text>
<text x="222.9" y="51.8">PB1</text>
<text x="51.8" y="59.4">D7</text>
<text x="51.8" y="56.9">D6</text>
<text x="51.8" y="54.3">D5</text>
<text x="67.6" y="59.4">A7</text>
<text x="67.6" y="56.9">A6</text>
<text x="67.6" y="54.3">A5</text>
<text x="137.7" y="55.6">D2</text>
<text x="137.7" y="58.1">D3</text>
<text x="149.1" y="55.6">Q2</text>
<text x="149.1" y="58.1">Q3</text>
<text x="222.9" y="54.3">PB2</text>
<text x="222.9" y="56.9">PB3</text>
<text x="222.9" y="59.4">PB4</text>
<text x="67.6" y="64.5">A9</text>
<text x="67.6" y="61.9">A8</text>
<text x="111.1" y="64.5">U2A</text>
<text x="137.7" y="60.7">D4</text>
<text x="137.7" y="63.2">D5</text>
<text x="137.7" y="65.7">D6</text>
<text x="149.1" y="60.7">Q4</text>
<text x="149.1" y="63.2">Q5</text>
<text x="149.1" y="65.7">Q6</text>
<text x="216" y="64.5">XTAL1/PB6</text>
<text x="222.9" y="61.9">PB5</text>
<text x="259.2" y="63.5">20pF</text>
<text x="260.3" y="65.8">C5</text>
<text x="51.8" y="69.6">#GAME</text>
<text x="66.4" y="69.6">A11</text>
<text x="66.4" y="67">A10</text>
<text x="109.4" y="67">74LS32</text>
<text x="137.7" y="68.3">D7</text>
<text x="149.1" y="68.3">Q7</text>
<text x="216" y="67">XTAL2/PB7</text>
<text x="51.8" y="72.1">#EXROM</text>
<text x="51.8" y="77.2">#INTRES</text>
<text x="66.4" y="77.2">A14</text>
<text x="66.4" y="74.6">A13</text>
<text x="66.4" y="72.1">A12</text>
<text x="137.7" y="75.9">Mr</text>
<text x="137.7" y="73.4">Cp</text>
<text x="145.8" y="77" transform="rotate(-90 145.8 77)">GND</text>
<text x="222.9" y="72.1">PC0</text>
<text x="222.9" y="74.6">PC1</text>
<text x="222.9" y="77.2">PC2</text>
<text x="250.7" y="74.1">16</text>
<text x="253.5" y="76.2">Y1</text>
<text x="254.2" y="74.1">MHz</text>
<text x="259.2" y="76.2">20pF</text>
<text x="51.8" y="79.7">#IRQ</text>
<text x="51.8" y="82.3">#NMI</text>
<text x="63.6" y="82.3">#ROML</text>
<text x="66.4" y="79.7">A15</text>
<text x="222.9" y="79.7">PC3</text>
<text x="222.9" y="82.3">PC4</text>
<text x="260.3" y="78.5">C6</text>
<text x="265.9" y="78.4">GND</text>
<text x="51.8" y="89.9">+5V</text>
<text x="63.2" y="84.8">#ROMH</text>
<text x="65.5" y="87.3">#IO1</text>
<text x="65.5" y="89.9">#IO2</text>
<text x="142.7" y="89.9">GND</text>
<text x="215.8" y="87.3">RESET/PC6</text>
<text x="222.9" y="84.8">PC5</text>
<text x="272.3" y="87.3">USB</text>
<text x="273.1" y="84.8">J3</text>
<text x="51.8" y="95">GND</text>
<text x="51.8" y="92.4">+5V</text>
<text x="64.6" y="92.4">R/#W</text>
<text x="65.5" y="95">PHI2</text>
<text x="222.9" y="92.4">PD0</text>
<text x="222.9" y="95">PD1</text>
<text x="246.2" y="93.2">R1</text>
<text x="246.3" y="95.2">68</text>
<text x="257.1" y="91.2">R3</text>
<text x="257.1" y="93.6">1.5k</text>
<text x="270.3" y="92.4">VBUS</text>
<text x="51.8" y="97.5">GND</text>
<text x="51.8" y="100">GND</text>
<text x="62.8" y="97.5">DOTCLK</text>
<text x="67.5" y="100">BA</text>
<text x="146.9" y="98.8">U4A</text>
<text x="146.9" y="101.3">74LS74</text>
<text x="222.9" y="97.5">PD2</text>
<text x="222.9" y="100">PD3</text>
<text x="270.3" y="100">D-</text>
<text x="270.3" y="97.5">D+</text>
<text x="51.8" y="102.6">GND</text>
<text x="66.1" y="102.6">DMA</text>
<text x="140.7" y="106.4">D</text>
<text x="145.8" y="105.3" transform="rotate(-90 145.8 105.3)">S</text>
<text x="147.3" y="106.4">Q</text>
<text x="222.9" y="102.6">PD4</text>
<text x="222.9" y="105.1">PD5</text>
<text x="222.9" y="107.7">PD6</text>
<text x="246.2" y="102.6">R2</text>
<text x="246.3" y="104.6">68</text>
<text x="250.5" y="107.9">D1</text>
<text x="262.9" y="107.7">D2</text>
<text x="275.3" y="103.1" transform="rotate(-90 275.3 103.1)">GND</text>
<text x="277.8" y="103.1" transform="rotate(-90 277.8 103.1)">Shield</text>
<text x="39.9" y="110.2">GND</text>
<text x="140.7" y="108.9">C</text>
<text x="145.8" y="112" transform="rotate(-90 145.8 112)">R</text>
<text x="147.3" y="111.5">Q</text>
<text x="215.6" y="113.8" transform="rotate(-90 215.6 113.8)">GND</text>
<text x="222.9" y="110.2">PD7</text>
<text x="244.4" y="109.9">1N5227B</text>
<text x="262.9" y="110.2">1N5227B</text>
<text x="63.1" y="122.9">U1</text>
<text x="63.1" y="125.4">28C64</text>
<text x="212.6" y="125.4">GND</text>
<text x="272.3" y="120.4">GND</text>
<text x="53.8" y="130.5">A0</text>
<text x="61.9" y="131.3" transform="rotate(-90 61.9 131.3)">VCC</text>
<text x="63.4" y="130.5">I/O0</text>
<text x="53.8" y="135.6">A2</text>
<text x="53.8" y="133.1">A1</text>
<text x="63.4" y="133.1">I/O1</text>
<text x="63.4" y="135.6">I/O2</text>
<text x="53.8" y="143.2">A5</text>
<text x="53.8" y="140.7">A4</text>
<text x="53.8" y="138.1">A3</text>
<text x="63.4" y="138.1">I/O3</text>
<text x="63.4" y="140.7">I/O4</text>
<text x="63.4" y="143.2">I/O5</text>
<text x="191.5" y="142.3" transform="rotate(-90 191.5 142.3)">C1</text>
<text x="201.7" y="142.3" transform="rotate(-90 201.7 142.3)">C2</text>
<text x="211.8" y="142.3" transform="rotate(-90 211.8 142.3)">C3</text>
<text x="222" y="142.3" transform="rotate(-90 222 142.3)">C4</text>
<text x="232.1" y="138.2" transform="rotate(-90 232.1 138.2)">VCC</text>
<text x="237.5" y="140.7">U2E</text>
<text x="237.5" y="143.2">74LS32</text>
<text x="252.4" y="138.2" transform="rotate(-90 252.4 138.2)">VCC</text>
<text x="257.8" y="140.7">U4C</text>
<text x="257.8" y="143.2">74LS74</text>
<text x="53.8" y="148.3">A7</text>
<text x="53.8" y="145.8">A6</text>
<text x="63.4" y="145.8">I/O6</text>
<text x="63.4" y="148.3">I/O7</text>
<text x="189.2" y="144" transform="rotate(-90 189.2 144)">100nF</text>
<text x="199.4" y="144" transform="rotate(-90 199.4 144)">100nF</text>
<text x="209.5" y="144" transform="rotate(-90 209.5 144)">100nF</text>
<text x="219.7" y="144" transform="rotate(-90 219.7 144)">100nF</text>
<text x="232.1" y="147.6" transform="rotate(-90 232.1 147.6)">GND</text>
<text x="252.4" y="147.6" transform="rotate(-90 252.4 147.6)">GND</text>
<text x="53.8" y="155.9">A10</text>
<text x="53.8" y="153.4">A9</text>
<text x="53.8" y="150.8">A8</text>
<text x="182.1" y="154.6">GND</text>
<text x="17.2" y="161.8">MODE</text>
<text x="20" y="159.5">J1</text>
<text x="53.8" y="161">A12</text>
<text x="53.8" y="158.5">A11</text>
<text x="163.4" y="167.3">U4B</text>
<text x="229.1" y="162.3">GND</text>
<text x="31" y="171.2">GND</text>
<text x="53.8" y="173.7">OE</text>
<text x="53.8" y="171.2">WE</text>
<text x="86.5" y="171.2">74LS32</text>
<text x="88.2" y="168.6">U2B</text>
<text x="110.7" y="171.2">74LS32</text>
<text x="112.3" y="168.6">U2C</text>
<text x="134.8" y="171.2">74LS32</text>
<text x="136.4" y="168.6">U2D</text>
<text x="162.3" y="173.9" transform="rotate(-90 162.3 173.9)">S</text>
<text x="163.4" y="169.9">74LS74</text>
<text x="53.8" y="176.2">CE</text>
<text x="61.9" y="177.3" transform="rotate(-90 61.9 177.3)">GND</text>
<text x="157.2" y="177.5">C</text>
<text x="157.2" y="175">D</text>
<text x="163.8" y="175">Q</text>
<text x="162.3" y="180.6" transform="rotate(-90 162.3 180.6)">R</text>
<text x="163.8" y="180">Q</text>
<text x="58.9" y="188.9">GND</text>
<text x="78" y="188.9">GND</text>
<text x="102.1" y="188.9">GND</text>
<text x="126.2" y="188.9">GND</text>
<text x="149.1" y="188.9">GND</text>
</g>
</svg>
